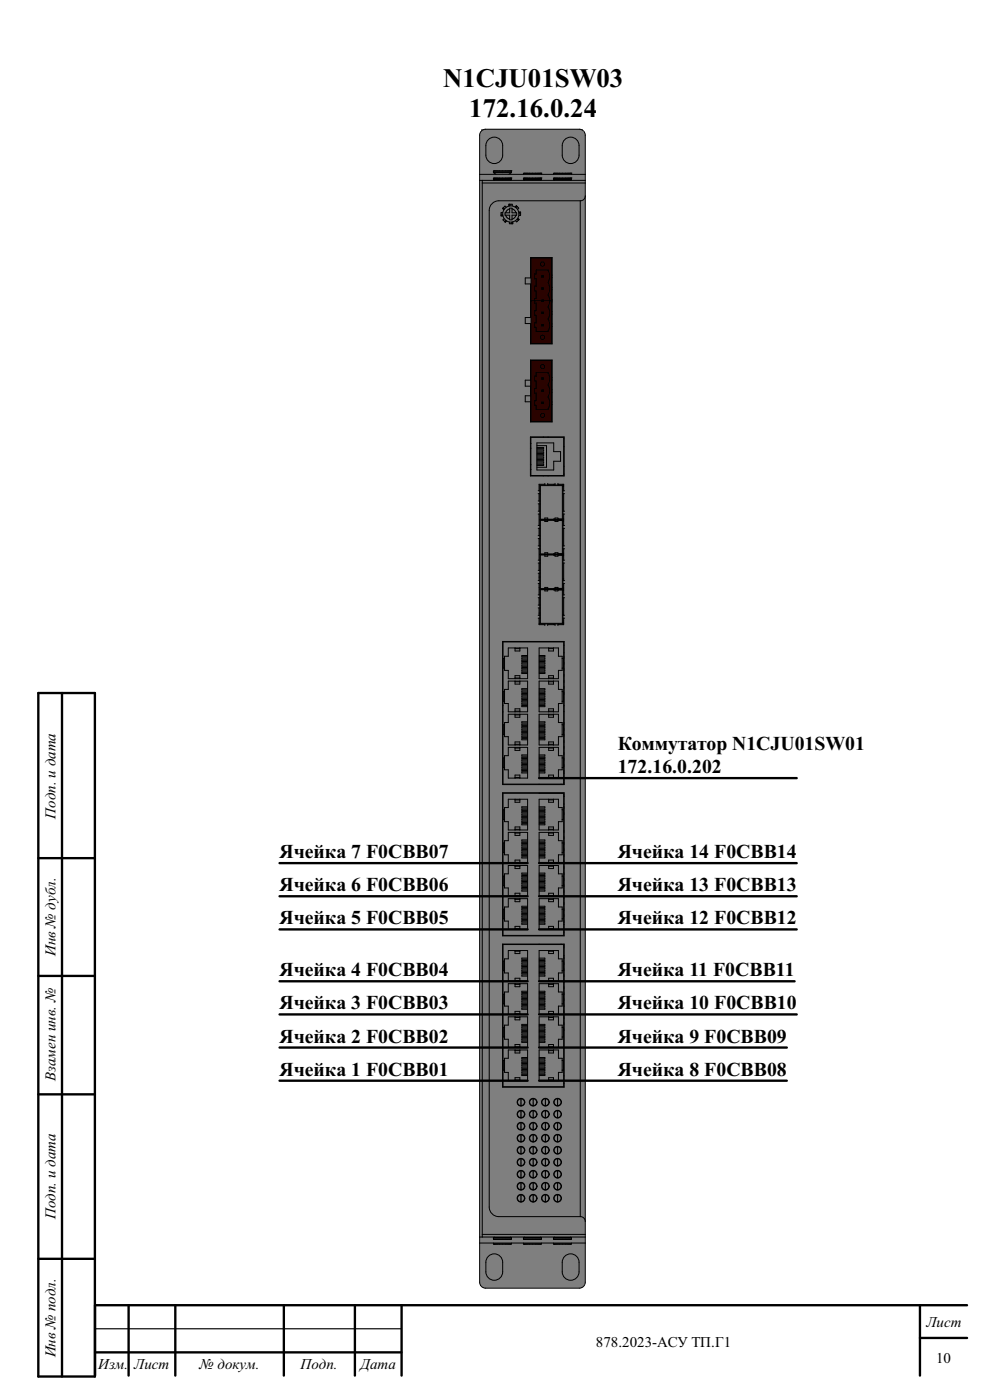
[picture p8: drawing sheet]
<svg xmlns="http://www.w3.org/2000/svg" width="210mm" height="297mm" viewBox="0 0 210 297" stroke-linecap="round" stroke-linejoin="round" font-family="sans-serif">
<g fill="none" stroke="#000" stroke-width=".5">
<path d="M8.1 147h12v145h-12zM13.2 147v145M8.1 182.1h12M8.1 207h12M8.1 232.2h12M8.1 267h12M20.2 276.9h184.9M27.3 276.9v14.9M37.2 276.9v14.9M60.2 276.9v14.9M75.3 276.9v14.9M85.2 276.9v14.9"/>
<path d="M195.1 276.9v14.9M20.2 286.9h65M195.1 283.8h10"/>
</g>
<path d="M20.2 281.9h65" fill="none" stroke="#000" stroke-width=".25"/>
<g fill="#7f7f7f">
<path d="M101.8 28h22.2v244.3h-22.2z" fill-rule="evenodd"/>
<path d="M102.2 27.5h21.5v.5h-21.5z" fill-rule="evenodd"/>
<path d="M101.9 272.1h22v.6h-22z" fill-rule="evenodd"/>
</g>
<path d="M102.2 272.8h21.4" fill="none" stroke="#7f7f7f" stroke-width=".42"/>
<path d="M102.4 272.6h21v.6h-21z" fill-rule="evenodd" fill="#7f7f7f"/>
<g fill="#2a0300">
<path d="M112.5 76.4h4.6v13.1h-4.6z" fill-rule="evenodd"/>
<path d="M112.6 54.7h4.4v18.2h-4.4z" fill-rule="evenodd"/>
</g>
<g fill="none" stroke="#000" stroke-width=".21">
<path d="M101.7 37h22.5M101.7 38.3h22.5M102 27.9l.6-.4 .4-.1h19.9a1.27 1.27 0 0 1 1.3 1.3v243.3a1.27 1.27 0 0 1-1.3 1.3h-19.9a1.27 1.27 0 0 1-1.3-1.3v-243.3zM102.3 38.3v224.1M102.3 38.8h21.9M103.6 29.6a1.78 1.78 0 0 1 1.9-.4 1.78 1.78 0 0 1 1.1 1.7v2a1.78 1.78 0 0 1-1.8 1.8 1.78 1.78 0 0 1-1.7-1.8v-2.5zM104.7 36.6h.1M104.7 38.1v.1M104.7 36.3v.3M104.7 37.9v.2M104.7 37.9h3.8M104.7 38.1h3.8"/>
<path d="M104.7 36.3h3.8M104.7 36.6h3.8M104.7 36.6l.5 .4M104.7 38.2l.2 .1M104.7 38.2h3.7M104.7 36.6h3.7M108.4 36.2h.1M108.4 37.8h.1M108.4 36.2l-3.7 .1M108.4 36.2l.1 .1M108.4 37.8l-3.7 .1M108.4 37.8l.1 .1"/>
<path d="M108.4 36.6l-.5 .4M108.4 38.2l-.1 .1M108.5 36.6h-.1M108.5 38.1l-.1 .1M108.5 36.3v.3M108.5 37.9v.2M111 38.1l.1 .1M111 36.8v.2M111 37.9v.2M111 37.9h3.9M111 38.1h3.9M111 36.8h3.9"/>
<path d="M111.1 38.2l.1 .1M111.1 38.2h3.7M114.8 37.8h.1M114.8 36.7h.1M114.8 37.8l-3.8 .1M114.8 37.8l.1 .1M114.8 36.7l-3.8 .1M114.8 36.7l.1 .1M114.8 38.2l-.1 .1M114.9 38.1l-.1 .1M114.9 36.8v.2M114.9 37.9v.2"/>
<path d="M117.4 38.1v.1M117.4 36.8v.2M117.4 37.9v.2M117.4 37.9h3.8M117.4 38.1h3.8M117.4 36.8h3.8M117.4 38.2l.2 .1M117.4 38.2h3.8M119.8 29.6a1.78 1.78 0 0 1 1.9-.4 1.78 1.78 0 0 1 1.1 1.7v2a1.78 1.78 0 0 1-1.8 1.8 1.78 1.78 0 0 1-1.7-1.8v-2.5zM121.1 37.8h.1M121.1 36.7h.1M121.1 37.8l-3.7 .1"/>
<path d="M121.1 37.8l.1 .1M121.1 36.7l-3.7 .1M121.1 36.7l.1 .1M121.2 38.2l-.2 .1M121.2 38.1v.1M121.2 36.8v.2M121.2 37.9v.2M106.3 45.7h.4M106.3 45.6h.3M106.7 45.1h-.4v.7h.4M106.7 44.2l.2 .2M106.8 44.1l.2 .2"/>
<path d="M106.9 46.4l-.2 .2 .5 .6 .3-.3M107.1 45.1h1v-.9h.5v.9h1v.6h-1v.9h-.5v-.9h-1zM107.3 45.7a1.12 1.12 0 0 0 .8 .8M107.3 46.7l-.3 .3M107.4 44l-.3-.3-.5 .5 .3 .3M107.4 46.8l-.3 .3M108 43.3v.4M108.1 44.3a1.12 1.12 0 0 0-.8 .8M108.2 43.3v.4M108.5 47.1v.4M108.6 44.3a1.12 1.12 0 0 1 .9 .8M108.7 43.7v-.4h-.8v.4"/>
<path d="M108.7 47.1v.4M108.8 47.1v.4h-.7v-.4M109.2 43.9l.3-.3 .5 .6-.2 .2M109.5 45.7a1.12 1.12 0 0 1-.9 .8M109.6 43.7l-.3 .3M109.7 43.8l-.3 .2M109.7 46.5l.3 .2M109.8 46.4l.3 .2M109.8 46.3l.3 .3-.5 .5-.2-.3M110 45h.4v.7h-.3M110.1 45.1h.3M110.1 45.2h.3"/>
<path d="M112.5 54.6h4.6v18.4h-4.6v-4.4h-1.1v-1.2h1.1v-7.2h-1.1v-1.2h1.1zM112.6 54.7h4.4v18.2h-4.4zM113.7 57.3h2.6a2.97 2.97 0 0 1 0 2.7 2.65 2.65 0 0 1 0 2.6 2.65 2.65 0 0 1 0 2.6 2.65 2.65 0 0 1 0 2.6 2.56 2.56 0 0 1 0 2.5h-2.6v-.8h-.3v-1.1l.3 .1v-1.6h-.3v-1h.3v-1.6h-.3v-1h.3v-1.6h-.3v-1h.3v-1.6l-.3 .1v-1.1h.3zM114.9 58.5v.3M114.9 58.8h.3M114.9 58.5l.1 .1M114.9 58.5h.3M115 58.6v.1M115 58.7l-.1 .1M115 58.7h.1M115 58.6h.1M115.1 58.6v.1"/>
<path d="M115.1 58.7l.1 .1M115.2 58.5v.3M115.2 58.5l-.1 .1M117 58.9h.1M117 58.4h.1M123.1 42.6v215.5M124.2 41.6a1.02 1.02 0 0 1-1.1 1h-17.3a2.04 2.04 0 0 0-2 2v211.5a2.04 2.04 0 0 0 2 2h17.3a1.02 1.02 0 0 1 1.1 1M112.5 76.4h4.6v13.1h-4.6v-4.3h-1.1v-1.2h1.1v-2.1h-1.1v-1.2h1.1zM112.6 76.5h4.4v12.9h-4.4zM112.6 63.8h4.5M113.7 79.1h2.6a2.76 2.76 0 0 1 0 2.6 2.65 2.65 0 0 1 0 2.6 2.56 2.56 0 0 1 0 2.5h-2.6v-.8h-.3v-1.1l.3 .1v-1.6h-.3v-1h.3v-1.6h-.3v-1h.3zM114.9 61.1v.3"/>
<path d="M114.9 63.6v.4M114.9 66.2v.3M114.9 68.8v.3M114.9 63.6l.1 .1M114.9 63.6h.3M114.9 61.4h.3M114.9 61.1l.1 .1M114.9 61.1h.3M114.9 64h.3M114.9 66.2l.1 .1M114.9 66.2h.3M114.9 66.5h.3"/>
<path d="M114.9 68.8l.1 .1M114.9 68.8h.3M114.9 69.1h.3M115 61.2v.1M115 63.7v.2M115 66.3v.1M115 68.9v.1M115 63.7h.1M115 63.9l-.1 .1M115 61.3l-.1 .1M115 61.3h.1M115 61.2h.1"/>
<path d="M115 63.9h.1M115 66.4l-.1 .1M115 66.3h.1M115 66.4h.1M115 69l-.1 .1M115 68.9h.1M115 69h.1M115.1 61.2v.1M115.1 63.7v.2M115.1 66.3v.1M115.1 68.9v.1M115.1 63.9l.1 .1"/>
<path d="M115.1 61.3l.1 .1M115.1 66.4l.1 .1M115.1 69l.1 .1M115.2 61.1v.3M115.2 63.6v.4M115.2 66.2v.3M115.2 68.8v.3M115.2 63.6l-.1 .1M115.2 61.1l-.1 .1M115.2 66.2l-.1 .1M115.2 68.8l-.1 .1M117 61.5h.1"/>
<path d="M117 61h.1M117 63.5h.1M117 66.1h.1M117 66.6h.1M117 68.7h.1M117 69.2h.1M117 64.1h.1M112.5 95.1h.1M112.5 94.1h.1M112.5 98.6h.1M112.5 99.6h.1M112.5 92.7h7.2v8.3h-7.2z"/>
<path d="M112.6 92.8h7v8.1h-7zM113.9 94h3.6v1.8h1.4v2.1h-1.4v1.8h-3.6zM113.9 94.9h1.4v.3h-1.4M113.9 95.4h1.4v.3h-1.4M113.9 95.9h1.4v.3h-1.4M113.9 96.5h1.4v.2h-1.4M113.9 97h1.4v.2h-1.4M113.9 97.5h1.4v.2h-1.4M113.9 98h1.4v.2h-1.4M113.9 98.5h1.4v.2h-1.4M113.9 94.5h2v4.6h-2M114.9 80.2v.3"/>
<path d="M114.9 82.7v.3M114.9 85.3v.3M114.9 85.3l.1 .1M114.9 82.7l.1 .1M114.9 80.2l.1 .1M114.9 80.2h.3M114.9 85.3h.3M114.9 85.6h.3M114.9 80.5h.3M114.9 82.7h.3M114.9 83h.3M115 85.5l-.1 .1"/>
<path d="M115 80.3v.1M115 82.8v.1M115 85.4v.1M115 82.9l-.1 .1M115 80.4l-.1 .1M115 80.3h.1M115 85.4h.1M115 85.5h.1M115 80.4h.1M115 82.8h.1M115 82.9h.1M115.1 85.5l.1 .1"/>
<path d="M115.1 82.9l.1 .1M115.1 80.4l.1 .1M115.1 80.3v.1M115.1 82.8v.1M115.1 85.4v.1M115.2 80.2v.3M115.2 82.7v.3M115.2 85.3v.3M115.2 92.7v.1M115.2 85.3l-.1 .1M115.2 82.7l-.1 .1M115.2 80.2l-.1 .1"/>
<path d="M116.3 92.7v.1M117 82.7h.1M117 83.2h.1M117 80.1h.1M117 80.6h.1M117 85.3h.1M117 85.8h.1M119.6 98.9h.1M119.6 94.7h.1M119.6 93.1h.1M114.2 109.1h.3M114.2 108.4h.3"/>
<path d="M114.2 104.7h.3M114.2 104.1h.3M114.2 106.3h.3M114.2 106.9h.3M114.2 116.4h.3M114.2 115.8h.3M114.2 113.6h.3M114.2 114.3h.3M114.2 112.1h.3M114.2 111.5h.3M114.2 119.4h.3M114.2 118.8h.3"/>
<path d="M114.3 104.7v1.6M114.3 106.9v1.5M114.3 109.1v2.4M114.3 112.1v1.5M114.3 114.3v1.5M114.3 116.4v2.4M114.3 119.4v1.6M114.5 110.3h5.1M114.5 110.3h4.9M114.5 117.6h5.1M114.6 103h4.7v7.2h-4.7zM114.6 110.4h4.7v7.1h-4.7z"/>
<path d="M114.6 117.7h4.7v7.2h-4.7zM115.2 100.9v.1M115.6 110.4v.2h.6v-.2M115.6 110.2v-.3h.6v.3M115.6 117.7v.3h.6v-.3M115.6 117.5v-.2h.6v.2M115.6 102.7h-1.3v1.4M115.6 102.5v.4M116.2 102.5v.4M116.2 102.7h1.5M116.3 100.9v.1M117.5 102.7v.2"/>
<path d="M117.5 110.4h.2M117.5 117.7l.2 .1M117.7 110.4v.2h.6v-.2M117.7 110.2v-.3h.6v.3M117.7 117.7v.3h.6v-.3M117.7 117.5v-.2h.6v.2M117.7 110.1l-.2 .1M117.7 117.5h-.2M117.7 102.5v.4M118.3 102.7h1.3v1.4M118.3 102.5v.4M118.3 110.4h1"/>
<path d="M118.3 110.1h1M118.3 117.8h1M118.3 117.5h1M118.5 102.7v.2M118.5 110.1v.1M118.5 110.4h.1M118.5 117.5h.1M118.5 117.7v.1M119.4 110h.2M119.4 110.5h.2M119.4 103.2h.2M119.4 117.3h.2"/>
<path d="M119.4 117.8h.2M119.4 110.6h.2M119.4 117.9h.2M119.4 102.7v29.8M119.4 103h.2M119.4 110.2h.2M119.4 109.1h.4M119.4 108.4h.4M119.4 104.7h.4M119.4 104.1h.4M119.4 117.5h.2M119.4 116.4h.4"/>
<path d="M119.4 115.8h.4M119.4 112.1h.4M119.4 111.5h.4M119.4 119.4h.4M119.4 118.8h.4M119.6 100.6h.1M119.6 104.7v3.7M119.6 109.1v2.4M119.6 112.1v3.7M119.6 116.4v2.4M119.6 119.4v3.8M119.6 102.9h-5.1v29.5h5.1"/>
<path d="M106.6 136.1h13.1v30.3h-13.1zM107 139.7h-.2v2h.2M107.8 137.5h4.1v6.5h-4.1v-1.8h-.8v-3h.8zM109.3 137.5v.6h1v-.6M109.3 137.6h1M111.9 139.1h-1.2v.2h1.2M111.9 139.6h-1.2v.2h1.2M114.2 131.1h.3M114.2 130.5h.3M114.2 128.4h.3M114.2 129h.3M114.2 126.8h.3"/>
<path d="M114.2 126.2h.3M114.2 123.8h.3M114.2 123.2h.3M114.2 121.6h.3M114.2 121h.3M114.3 124.7h.2M114.3 121.6v1.6M114.3 123.8v2.4M114.3 126.8v1.6M114.3 129v1.5M114.3 131.1v1.4h1.3M114.3 122.4h.2"/>
<path d="M114.3 132.3h.2M114.3 130.1h.2M114.4 137.5h4.1v1.7h.8v3h-.8v1.8h-4.1zM114.4 139.1h1.2v.2h-1.2M114.4 139.6h1.2v.2h-1.2M114.5 125h5.1M114.6 125.1h4.7v7.1h-4.7zM115.6 124.9v-.3h.6v.3M115.6 125.1v.3h.6v-.3M115.6 132.4v.3M116.2 132.4v.3M116.2 132.5h1.5"/>
<path d="M116.4 137.5v.6h1v-.6M116.4 137.6h1M117.5 125.1l.2 .1M117.5 132.4v.1M117.7 124.9v-.3h.6v.3M117.7 125.1v.3h.6v-.3M117.7 124.8l-.2 .1M117.7 132.4v.3M118.3 132.4v.3M118.3 124.8h1M118.3 125.2h1M118.5 124.8v.1"/>
<path d="M118.5 125.1v.1M118.5 132.4v.1M119.3 139.7h.2v2h-.2M119.4 124.1h.2M119.4 124.3h.2M119.4 122.8h.2M119.4 123h.2M119.4 130.4h.2M119.4 131.7h.2M119.4 132h.2M119.4 125.3h.2M119.4 124.7h.2"/>
<path d="M119.4 125.2h.2M119.4 132.2h.2M119.4 131.1h.4M119.4 130.5h.4M119.4 126.8h.4M119.4 126.2h.4M119.4 124.9h.2M119.4 123.8h.4M119.4 123.2h.4M119.6 139.3h.1M119.6 139.6h.1M119.6 136.9h.1"/>
<path d="M119.6 138.5h.1M119.6 123.8v2.4M119.6 126.8v3.7M119.6 131.1v1.4h-1.3M106.6 149.6h.1M106.6 149.6l.1 .1M106.7 151l-.1 .1M107 146.7h-.2v2.1h.2M107 153.8h-.2v2h.2M107.8 144.5h4.1v6.5h-4.1v-1.8h-.8v-2.9h.8zM107.8 151.5h4.1v6.5h-4.1v-1.7h-.8v-3h.8zM107.8 158.5h4.1v6.6h-4.1v-1.8h-.8v-3h.8z"/>
<path d="M109.3 144v-.7h1v.7M109.3 144.5v.6h1v-.6M109.3 151v-.6h1v.6M109.3 151.5v.7h1v-.7M109.3 158v-.6h1v.6M109.3 158.5v.7h1v-.7M109.3 143.8h1M109.3 151.7h1M109.3 144.6h1M109.3 158.7h1M109.3 150.9h1M109.3 157.9h1"/>
<path d="M111.9 140.6h-1.2v.2h1.2M111.9 153.1h-1.2v.3h1.2M111.9 154.7h-1.2v.2h1.2M111.9 155.7h-1.2v.2h1.2M111.9 140.1h-1.2v.2h1.2M111.9 141.1h-1.2v.3h1.2M111.9 141.6h-1.2v.3h1.2M111.9 142.1h-1.2v.3h1.2M111.9 142.6h-1.2v.3h1.2M111.9 146.1h-1.2v.2h1.2M111.9 146.6h-1.2v.3h1.2M111.9 147.1h-1.2v.3h1.2"/>
<path d="M111.9 147.6h-1.2v.3h1.2M111.9 148.1h-1.2v.3h1.2M111.9 148.6h-1.2v.3h1.2M111.9 149.2h-1.2v.2h1.2M111.9 149.7h-1.2v.2h1.2M111.9 153.6h-1.2v.3h1.2M111.9 154.1h-1.2v.3h1.2M111.9 155.2h-1.2v.2h1.2M111.9 156.2h-1.2v.2h1.2M111.9 156.7h-1.2v.2h1.2M114.4 140.6h1.2v.2h-1.2M114.4 153.1h1.2v.3h-1.2"/>
<path d="M114.4 154.7h1.2v.2h-1.2M114.4 155.7h1.2v.2h-1.2M114.4 144.5h4.1v1.8h.8v2.9h-.8v1.8h-4.1zM114.4 151.5h4.1v1.8h.8v3h-.8v1.7h-4.1zM114.4 158.5h4.1v1.8h.8v3h-.8v1.8h-4.1zM114.4 140.1h1.2v.2h-1.2M114.4 141.1h1.2v.3h-1.2M114.4 141.6h1.2v.3h-1.2M114.4 142.1h1.2v.3h-1.2M114.4 142.6h1.2v.3h-1.2M114.4 146.1h1.2v.2h-1.2M114.4 146.6h1.2v.3h-1.2"/>
<path d="M114.4 147.1h1.2v.3h-1.2M114.4 147.6h1.2v.3h-1.2M114.4 148.1h1.2v.3h-1.2M114.4 148.6h1.2v.3h-1.2M114.4 149.2h1.2v.2h-1.2M114.4 149.7h1.2v.2h-1.2M114.4 153.6h1.2v.3h-1.2M114.4 154.1h1.2v.3h-1.2M114.4 155.2h1.2v.2h-1.2M114.4 156.2h1.2v.2h-1.2M114.4 156.7h1.2v.2h-1.2M116.4 144v-.7h1v.7"/>
<path d="M116.4 144.5v.6h1v-.6M116.4 151v-.6h1v.6M116.4 151.5v.7h1v-.7M116.4 158v-.6h1v.6M116.4 158.5v.7h1v-.7M116.4 143.8h1M116.4 151.7h1M116.4 144.6h1M116.4 158.7h1M116.4 150.9h1M116.4 157.9h1M119.3 146.7h.2v2.1h-.2"/>
<path d="M119.3 153.8h.2v2h-.2M119.6 141.9h.1M119.6 142.2h.1M119.6 140.6h.1M119.6 140.9h.1M119.6 153.3h.1M119.6 153.6h.1M119.6 154.6h.1M119.6 154.9h.1M119.6 143.1h.1M119.6 143.4h.1M119.6 144.4h.1"/>
<path d="M119.6 144.7h.1M119.6 145.7h.1M119.6 146h.1M119.6 147h.1M119.6 147.2h.1M119.6 157.2h.1M119.6 157.4h.1M119.6 155.9h.1M119.6 156.1h.1M119.6 159.7h.1M119.6 160h.1M119.6 158.4h.1"/>
<path d="M119.6 158.7h.1M119.6 150.9l.1 .1M119.7 149.7l-.1 .1M106.6 168.2h13.1v30.3h-13.1zM106.7 168.3h12.9v30.1h-12.9zM107 178.8h-.2v2.1h.2M107 160.8h-.2v2h.2M107 171.8h-.2v2h.2M107.8 176.6h4.1v6.5h-4.1v-1.8h-.8v-3h.8zM107.8 169.6h4.1v6.5h-4.1v-1.8h-.8v-3h.8zM109.3 165.1v-.7h1v.7M109.3 169.6v.6h1v-.6"/>
<path d="M109.3 176.1v-.7h1v.7M109.3 176.6v.6h1v-.6M109.3 164.9h1M109.3 175.9h1M109.3 176.7h1M109.3 169.7h1M111.9 172.2h-1.2v.2h1.2M111.9 171.2h-1.2v.2h1.2M111.9 160.2h-1.2v.2h1.2M111.9 160.7h-1.2v.2h1.2M111.9 161.2h-1.2v.2h1.2M111.9 161.7h-1.2v.2h1.2"/>
<path d="M111.9 162.2h-1.2v.2h1.2M111.9 162.7h-1.2v.3h1.2M111.9 163.2h-1.2v.3h1.2M111.9 163.7h-1.2v.3h1.2M111.9 171.7h-1.2v.2h1.2M111.9 172.7h-1.2v.2h1.2M111.9 173.2h-1.2v.3h1.2M111.9 173.7h-1.2v.3h1.2M111.9 174.2h-1.2v.3h1.2M111.9 174.7h-1.2v.3h1.2M111.9 178.2h-1.2v.2h1.2M111.9 178.7h-1.2v.3h1.2"/>
<path d="M111.9 179.2h-1.2v.3h1.2M111.9 179.7h-1.2v.3h1.2M114.3 166.3v.1M114.3 168.3h.1M114.4 176.6h4.1v1.7h.8v3h-.8v1.8h-4.1zM114.4 172.2h1.2v.2h-1.2M114.4 171.2h1.2v.2h-1.2M114.4 169.6h4.1v1.7h.8v3h-.8v1.8h-4.1zM114.4 160.2h1.2v.2h-1.2M114.4 160.7h1.2v.2h-1.2M114.4 161.2h1.2v.2h-1.2M114.4 161.7h1.2v.2h-1.2"/>
<path d="M114.4 162.2h1.2v.2h-1.2M114.4 162.7h1.2v.3h-1.2M114.4 163.2h1.2v.3h-1.2M114.4 163.7h1.2v.3h-1.2M114.4 171.7h1.2v.2h-1.2M114.4 172.7h1.2v.2h-1.2M114.4 173.2h1.2v.3h-1.2M114.4 173.7h1.2v.3h-1.2M114.4 174.2h1.2v.3h-1.2M114.4 174.7h1.2v.3h-1.2M114.4 178.2h1.2v.2h-1.2M114.4 178.7h1.2v.3h-1.2"/>
<path d="M114.4 179.2h1.2v.3h-1.2M114.4 179.7h1.2v.3h-1.2M116.4 165.1v-.7h1v.7M116.4 169.6v.6h1v-.6M116.4 176.1v-.7h1v.7M116.4 176.6v.6h1v-.6M116.4 164.9h1M116.4 175.9h1M116.4 176.7h1M116.4 169.7h1M119 166.3v.1M119.3 160.8h.2v2h-.2"/>
<path d="M119.3 171.8h.2v2h-.2M119.3 168.3h.1M119.5 178.8v2.1h-.2M119.6 163.5h.1M119.6 163.8h.1M119.6 179.1h.1M119.6 176.3h.1M119.6 176.5h.1M119.6 177.6h.1M119.6 177.8h.1M119.6 172.5h.1M119.6 172.7h.1"/>
<path d="M119.6 171.2h.1M119.6 171.4h.1M119.6 162.3h.1M119.6 162.5h.1M119.6 161h.1M119.6 161.2h.1M119.6 166.1h.1M119.6 168.6h.1M119.6 168.9h.1M119.6 164h.1M119.6 165.7h.1M119.6 169h.1"/>
<path d="M119.6 170.6h.1M119.7 178.8h-.4M119.7 166.3h-13v-30.1h12.9v30.1M107 185.9h-.2v2h.2M107 192.9h-.2v2h.2M107.8 190.6h4.1v6.6h-4.1v-1.8h-.8v-3h.8zM107.8 183.6h4.1v6.5h-4.1v-1.7h-.8v-3h.8zM109.3 183.1v-.6h1v.6M109.3 183.6v.7h1v-.7M109.3 190.1v-.6h1v.6M109.3 190.6v.7h1v-.7M109.3 197.2v-.7h1v.7"/>
<path d="M109.3 190.8h1M109.3 183h1M109.3 183.8h1M109.3 197h1M109.3 190h1M111.9 180.2h-1.2v.3h1.2M111.9 180.7h-1.2v.3h1.2M111.9 181.2h-1.2v.3h1.2M111.9 181.8h-1.2v.2h1.2M111.9 185.2h-1.2v.3h1.2M111.9 185.7h-1.2v.3h1.2M111.9 186.2h-1.2v.3h1.2"/>
<path d="M111.9 186.7h-1.2v.3h1.2M111.9 187.3h-1.2v.2h1.2M111.9 187.8h-1.2v.2h1.2M111.9 188.3h-1.2v.2h1.2M111.9 188.8h-1.2v.2h1.2M111.9 192.3h-1.2v.2h1.2M111.9 192.8h-1.2v.2h1.2M111.9 193.3h-1.2v.2h1.2M111.9 193.8h-1.2v.2h1.2M111.9 194.3h-1.2v.2h1.2M111.9 194.8h-1.2v.3h1.2M111.9 195.3h-1.2v.3h1.2"/>
<path d="M111.9 195.8h-1.2v.3h1.2M114.4 190.6h4.1v1.8h.8v3h-.8v1.8h-4.1zM114.4 183.6h4.1v1.8h.8v3h-.8v1.7h-4.1zM114.4 180.2h1.2v.3h-1.2M114.4 180.7h1.2v.3h-1.2M114.4 181.2h1.2v.3h-1.2M114.4 181.8h1.2v.2h-1.2M114.4 185.2h1.2v.3h-1.2M114.4 185.7h1.2v.3h-1.2M114.4 186.2h1.2v.3h-1.2M114.4 186.7h1.2v.3h-1.2M114.4 187.3h1.2v.2h-1.2"/>
<path d="M114.4 187.8h1.2v.2h-1.2M114.4 188.3h1.2v.2h-1.2M114.4 188.8h1.2v.2h-1.2M114.4 192.3h1.2v.2h-1.2M114.4 192.8h1.2v.2h-1.2M114.4 193.3h1.2v.2h-1.2M114.4 193.8h1.2v.2h-1.2M114.4 194.3h1.2v.2h-1.2M114.4 194.8h1.2v.3h-1.2M114.4 195.3h1.2v.3h-1.2M114.4 195.8h1.2v.3h-1.2M116.4 183.1v-.6h1v.6"/>
<path d="M116.4 183.6v.7h1v-.7M116.4 190.1v-.6h1v.6M116.4 190.6v.7h1v-.7M116.4 197.2v-.7h1v.7M116.4 190.8h1M116.4 183h1M116.4 183.8h1M116.4 197h1M116.4 190h1M119.3 185.9h.2v2h-.2M119.3 192.9h.2v2h-.2M119.6 182.7h.1"/>
<path d="M119.6 182.9h.1M119.6 181.4h.1M119.6 181.6h.1M119.6 180.1h.1M119.6 180.4h.1M119.6 194.1h.1M119.6 194.4h.1M119.6 195.4h.1M119.6 195.6h.1M119.6 187.7h.1M119.6 188h.1M119.6 186.5h.1"/>
<path d="M119.6 186.7h.1M119.6 189h.1M119.6 189.3h.1M119.6 190.3h.1M119.6 190.6h.1M119.6 192.8h.1M119.6 193.1h.1M119.6 191.5h.1M119.6 191.8h.1M119.6 185.2h.1M119.6 185.5h.1M119.6 183.9h.1"/>
<path d="M119.6 184.2h.1M119.6 196.1h.1M119.6 197.8h.1M106.6 200.3h13.1v30.3h-13.1zM106.7 200.4h12.9v30.1h-12.9zM107 203.9h-.2v2h.2M107 210.9h-.2v2.1h.2M107 218h-.2v2h.2M107.8 201.7h4.1v6.5h-4.1v-1.8h-.8v-3h.8zM107.8 215.7h4.1v6.5h-4.1v-1.7h-.8v-3h.8zM107.8 208.7h4.1v6.5h-4.1v-1.8h-.8v-3h.8zM109.3 208h1"/>
<path d="M109.3 201.7v.6h1v-.6M109.3 208.2v-.7h1v.7M109.3 208.7v.6h1v-.6M109.3 215.2v-.6h1v.6M109.3 215.7v.7h1v-.7M109.3 215.9h1M109.3 208.8h1M109.3 215.1h1M109.3 201.8h1M111.9 205.8h-1.2v.3h1.2M111.9 204.3h-1.2v.2h1.2M111.9 206.8h-1.2v.3h1.2"/>
<path d="M111.9 203.3h-1.2v.2h1.2M111.9 218.3h-1.2v.3h1.2M111.9 210.3h-1.2v.2h1.2M111.9 203.8h-1.2v.2h1.2M111.9 204.8h-1.2v.2h1.2M111.9 205.3h-1.2v.2h1.2M111.9 206.3h-1.2v.3h1.2M111.9 210.8h-1.2v.3h1.2M111.9 211.3h-1.2v.3h1.2M111.9 211.8h-1.2v.3h1.2M111.9 212.3h-1.2v.3h1.2M111.9 212.8h-1.2v.3h1.2"/>
<path d="M111.9 213.3h-1.2v.3h1.2M111.9 213.9h-1.2v.2h1.2M111.9 217.3h-1.2v.3h1.2M111.9 217.8h-1.2v.3h1.2M111.9 218.8h-1.2v.3h1.2M111.9 219.4h-1.2v.2h1.2M111.9 219.9h-1.2v.2h1.2M114.3 200.3v.1M114.4 205.8h1.2v.3h-1.2M114.4 204.3h1.2v.2h-1.2M114.4 206.8h1.2v.3h-1.2M114.4 203.3h1.2v.2h-1.2"/>
<path d="M114.4 218.3h1.2v.3h-1.2M114.4 201.7h4.1v1.7h.8v3h-.8v1.8h-4.1zM114.4 208.7h4.1v1.7h.8v3h-.8v1.8h-4.1zM114.4 215.7h4.1v1.8h.8v3h-.8v1.7h-4.1zM114.4 203.8h1.2v.2h-1.2M114.4 204.8h1.2v.2h-1.2M114.4 205.3h1.2v.2h-1.2M114.4 206.3h1.2v.3h-1.2M114.4 210.3h1.2v.2h-1.2M114.4 210.8h1.2v.3h-1.2M114.4 211.3h1.2v.3h-1.2M114.4 211.8h1.2v.3h-1.2"/>
<path d="M114.4 212.3h1.2v.3h-1.2M114.4 212.8h1.2v.3h-1.2M114.4 213.3h1.2v.3h-1.2M114.4 213.9h1.2v.2h-1.2M114.4 217.3h1.2v.3h-1.2M114.4 217.8h1.2v.3h-1.2M114.4 218.8h1.2v.3h-1.2M114.4 219.4h1.2v.2h-1.2M114.4 219.9h1.2v.2h-1.2M116.4 201.7v.6h1v-.6M116.4 208.2v-.7h1v.7M116.4 208.7v.6h1v-.6"/>
<path d="M116.4 215.2v-.6h1v.6M116.4 215.7v.7h1v-.7M116.4 208h1M116.4 215.9h1M116.4 208.8h1M116.4 215.1h1M116.4 201.8h1M119 200.3v.1M119.3 203.9h.2v2h-.2M119.3 210.9h.2v2.1h-.2M119.3 218h.2v2h-.2M119.6 200.5h.1"/>
<path d="M119.6 200.7h.1M119.6 205.6h.1M119.6 205.8h.1M119.6 204.3h.1M119.6 204.5h.1M119.6 210.7h.1M119.6 210.9h.1M119.6 209.4h.1M119.6 209.6h.1M119.6 214.5h.1M119.6 214.7h.1M119.6 215.8h.1"/>
<path d="M119.6 216h.1M119.6 208.1h.1M119.6 208.4h.1M119.6 206.8h.1M119.6 207.1h.1M119.6 203h.1M119.6 203.3h.1M119.6 213.2h.1M119.6 213.5h.1M119.6 211.9h.1M119.6 212.2h.1M119.6 218.3h.1"/>
<path d="M119.6 218.6h.1M119.6 217h.1M119.6 217.3h.1M119.6 201.1h.1M119.6 202.7h.1M107 225h-.2v2h.2M107.8 222.7h4.1v6.6h-4.1v-1.8h-.8v-3h.8zM109.3 222.2v-.6h1v.6M109.3 222.7v.7h1v-.7M109.3 229.3v-.7h1v.7M109.3 222.1h1M109.3 222.9h1"/>
<path d="M109.3 229.1h1M110.5 233.1a.74 .74 0 0 1 .7 .7 .74 .74 0 0 1-.7 .8M110.5 233.1a.74 .74 0 0 0-.7 .7 .74 .74 0 0 0 .7 .8M110.5 238.2a.74 .74 0 0 1 .7 .7 .74 .74 0 0 1-.7 .8M110.5 238.2a.74 .74 0 0 0-.7 .7 .74 .74 0 0 0 .7 .8M110.5 235.6a.74 .74 0 0 0-.7 .8 .74 .74 0 0 0 .7 .7M110.5 235.6a.74 .74 0 0 1 .7 .8 .74 .74 0 0 1-.7 .7M110.5 233.1v1.5M110.5 235.6v1.5M110.5 238.2v1.5M111.9 220.4h-1.2v.2h1.2M111.9 220.9h-1.2v.2h1.2"/>
<path d="M111.9 224.3h-1.2v.3h1.2M111.9 224.9h-1.2v.2h1.2M111.9 225.4h-1.2v.2h1.2M111.9 225.9h-1.2v.2h1.2M111.9 226.4h-1.2v.2h1.2M111.9 226.9h-1.2v.2h1.2M111.9 227.4h-1.2v.3h1.2M111.9 227.9h-1.2v.3h1.2M113.1 233.1a.74 .74 0 0 1 .7 .7 .74 .74 0 0 1-.7 .8M113.1 233.1a.74 .74 0 0 0-.7 .7 .74 .74 0 0 0 .7 .8M113.1 238.2a.74 .74 0 0 0-.7 .7 .74 .74 0 0 0 .7 .8M113.1 238.2a.74 .74 0 0 1 .7 .7 .74 .74 0 0 1-.7 .8"/>
<path d="M113.1 235.6a.74 .74 0 0 0-.7 .8 .74 .74 0 0 0 .7 .7M113.1 235.6a.74 .74 0 0 1 .7 .8 .74 .74 0 0 1-.7 .7M113.1 233.1v1.5M113.1 235.6v1.5M113.1 238.2v1.5M114.4 222.7h4.1v1.8h.8v3h-.8v1.8h-4.1zM114.4 220.4h1.2v.2h-1.2M114.4 220.9h1.2v.2h-1.2M114.4 224.3h1.2v.3h-1.2M114.4 224.9h1.2v.2h-1.2M114.4 225.4h1.2v.2h-1.2M114.4 225.9h1.2v.2h-1.2"/>
<path d="M114.4 226.4h1.2v.2h-1.2M114.4 226.9h1.2v.2h-1.2M114.4 227.4h1.2v.3h-1.2M114.4 227.9h1.2v.3h-1.2M115.7 233.1a.74 .74 0 0 0-.8 .7 .74 .74 0 0 0 .8 .8M115.7 233.1a.74 .74 0 0 1 .7 .7 .74 .74 0 0 1-.7 .8M115.7 238.2a.74 .74 0 0 0-.8 .7 .74 .74 0 0 0 .8 .8M115.7 238.2a.74 .74 0 0 1 .7 .7 .74 .74 0 0 1-.7 .8M115.7 235.6a.74 .74 0 0 1 .7 .8 .74 .74 0 0 1-.7 .7M115.7 235.6a.74 .74 0 0 0-.8 .8 .74 .74 0 0 0 .8 .7M115.7 233.1v1.5M115.7 235.6v1.5"/>
<path d="M115.7 238.2v1.5M116.4 222.2v-.6h1v.6M116.4 222.7v.7h1v-.7M116.4 229.3v-.7h1v.7M116.4 222.1h1M116.4 222.9h1M116.4 229.1h1M118.3 233.1a.74 .74 0 0 1 .7 .7 .74 .74 0 0 1-.7 .8M118.3 233.1a.74 .74 0 0 0-.8 .7 .74 .74 0 0 0 .8 .8M118.3 238.2a.74 .74 0 0 0-.8 .7 .74 .74 0 0 0 .8 .8M118.3 238.2a.74 .74 0 0 1 .7 .7 .74 .74 0 0 1-.7 .8M118.3 235.6a.74 .74 0 0 1 .7 .8 .74 .74 0 0 1-.7 .7"/>
<path d="M118.3 235.6a.74 .74 0 0 0-.8 .8 .74 .74 0 0 0 .8 .7M118.3 233.1v1.5M118.3 235.6v1.5M118.3 238.2v1.5M119.3 225h.2v2h-.2M119.6 228.2h.1M119.6 229.8h.1M110.5 243.3a.74 .74 0 0 0-.7 .7 .74 .74 0 0 0 .7 .8M110.5 243.3a.74 .74 0 0 1 .7 .7 .74 .74 0 0 1-.7 .8M110.5 245.8a.74 .74 0 0 1 .7 .8 .74 .74 0 0 1-.7 .7M110.5 245.8a.74 .74 0 0 0-.7 .8 .74 .74 0 0 0 .7 .7M110.5 253.5a.74 .74 0 0 1 .7 .7 .74 .74 0 0 1-.7 .7"/>
<path d="M110.5 253.5a.74 .74 0 0 0-.7 .7 .74 .74 0 0 0 .7 .7M110.5 248.4a.74 .74 0 0 0-.7 .7 .74 .74 0 0 0 .7 .7M110.5 248.4a.74 .74 0 0 1 .7 .7 .74 .74 0 0 1-.7 .7M110.5 240.7a.74 .74 0 0 1 .7 .8 .74 .74 0 0 1-.7 .7M110.5 240.7a.74 .74 0 0 0-.7 .8 .74 .74 0 0 0 .7 .7M110.5 250.9a.74 .74 0 0 0-.7 .8 .74 .74 0 0 0 .7 .7M110.5 250.9a.74 .74 0 0 1 .7 .8 .74 .74 0 0 1-.7 .7M110.5 240.7v1.5M110.5 243.3v1.5M110.5 245.8v1.5M110.5 248.4v1.4M110.5 250.9v1.5"/>
<path d="M110.5 253.5v1.4M113.1 243.3a.74 .74 0 0 0-.7 .7 .74 .74 0 0 0 .7 .8M113.1 243.3a.74 .74 0 0 1 .7 .7 .74 .74 0 0 1-.7 .8M113.1 245.8a.74 .74 0 0 1 .7 .8 .74 .74 0 0 1-.7 .7M113.1 245.8a.74 .74 0 0 0-.7 .8 .74 .74 0 0 0 .7 .7M113.1 253.5a.74 .74 0 0 0-.7 .7 .74 .74 0 0 0 .7 .7M113.1 253.5a.74 .74 0 0 1 .7 .7 .74 .74 0 0 1-.7 .7M113.1 248.4a.74 .74 0 0 1 .7 .7 .74 .74 0 0 1-.7 .7M113.1 248.4a.74 .74 0 0 0-.7 .7 .74 .74 0 0 0 .7 .7M113.1 240.7a.74 .74 0 0 0-.7 .8 .74 .74 0 0 0 .7 .7M113.1 240.7a.74 .74 0 0 1 .7 .8 .74 .74 0 0 1-.7 .7M113.1 250.9a.74 .74 0 0 1 .7 .8 .74 .74 0 0 1-.7 .7"/>
<path d="M113.1 250.9a.74 .74 0 0 0-.7 .8 .74 .74 0 0 0 .7 .7M113.1 240.7v1.5M113.1 243.3v1.5M113.1 245.8v1.5M113.1 248.4v1.4M113.1 250.9v1.5M113.1 253.5v1.4M115.7 243.3a.74 .74 0 0 1 .7 .7 .74 .74 0 0 1-.7 .8M115.7 243.3a.74 .74 0 0 0-.8 .7 .74 .74 0 0 0 .8 .8M115.7 245.8a.74 .74 0 0 0-.8 .8 .74 .74 0 0 0 .8 .7M115.7 245.8a.74 .74 0 0 1 .7 .8 .74 .74 0 0 1-.7 .7M115.7 253.5a.74 .74 0 0 0-.8 .7 .74 .74 0 0 0 .8 .7"/>
<path d="M115.7 253.5a.74 .74 0 0 1 .7 .7 .74 .74 0 0 1-.7 .7M115.7 248.4a.74 .74 0 0 0-.8 .7 .74 .74 0 0 0 .8 .7M115.7 248.4a.74 .74 0 0 1 .7 .7 .74 .74 0 0 1-.7 .7M115.7 240.7a.74 .74 0 0 0-.8 .8 .74 .74 0 0 0 .8 .7M115.7 240.7a.74 .74 0 0 1 .7 .8 .74 .74 0 0 1-.7 .7M115.7 250.9a.74 .74 0 0 0-.8 .8 .74 .74 0 0 0 .8 .7M115.7 250.9a.74 .74 0 0 1 .7 .8 .74 .74 0 0 1-.7 .7M115.7 240.7v1.5M115.7 243.3v1.5M115.7 245.8v1.5M115.7 248.4v1.4M115.7 250.9v1.5"/>
<path d="M115.7 253.5v1.4M118.3 243.3a.74 .74 0 0 1 .7 .7 .74 .74 0 0 1-.7 .8M118.3 243.3a.74 .74 0 0 0-.8 .7 .74 .74 0 0 0 .8 .8M118.3 245.8a.74 .74 0 0 1 .7 .8 .74 .74 0 0 1-.7 .7M118.3 245.8a.74 .74 0 0 0-.8 .8 .74 .74 0 0 0 .8 .7M118.3 253.5a.74 .74 0 0 0-.8 .7 .74 .74 0 0 0 .8 .7M118.3 253.5a.74 .74 0 0 1 .7 .7 .74 .74 0 0 1-.7 .7M118.3 248.4a.74 .74 0 0 0-.8 .7 .74 .74 0 0 0 .8 .7M118.3 248.4a.74 .74 0 0 1 .7 .7 .74 .74 0 0 1-.7 .7M118.3 240.7a.74 .74 0 0 0-.8 .8 .74 .74 0 0 0 .8 .7M118.3 240.7a.74 .74 0 0 1 .7 .8 .74 .74 0 0 1-.7 .7M118.3 250.9a.74 .74 0 0 1 .7 .8 .74 .74 0 0 1-.7 .7"/>
<path d="M118.3 250.9a.74 .74 0 0 0-.8 .8 .74 .74 0 0 0 .8 .7M118.3 240.7v1.5M118.3 243.3v1.5M118.3 245.8v1.5M118.3 248.4v1.4M118.3 250.9v1.5M118.3 253.5v1.4M101.7 263.7h22.5M101.7 262.4h22.5M102.3 261.9h21.9M103.6 266.5a1.78 1.78 0 0 1 1.9-.4 1.78 1.78 0 0 1 1.1 1.7v2a1.78 1.78 0 0 1-1.8 1.8 1.78 1.78 0 0 1-1.7-1.8v-2.5zM104.7 263.9l.1 .1"/>
<path d="M104.7 262.8l.1 .1M104.7 262.6v.2M104.7 263.7v.2M104.7 262.8h3.8M104.7 262.6h3.8M104.7 263.9h3.8M104.7 262.5v.1M104.7 262.5h3.7M104.8 264h.1M104.8 262.9h.1M104.9 262.4l-.2 .1M108.3 262.4l.1 .1"/>
<path d="M108.4 262.5l.1 .1M108.5 263.9l-3.7 .1M108.5 262.8l-3.7 .1M108.5 262.6v.2M108.5 263.7v.2M111 262.8l.1 .1M111 263.9l.1 .1M111 262.6v.2M111 263.7v.2M111 262.8h3.9M111 262.6h3.9M111 263.9h3.9"/>
<path d="M111.1 262.5l-.1 .1M111.1 262.5h3.7M111.1 262.9h.1M111.1 264h.1M111.2 262.4l-.1 .1M114.7 262.4l.1 .1M114.8 262.5l.1 .1M114.9 262.8l-3.8 .1M114.9 263.9l-3.8 .1M114.9 262.6v.2M114.9 263.7v.2M117.4 263.9l.1 .1"/>
<path d="M117.4 262.8l.1 .1M117.4 262.6v.2M117.4 263.7v.2M117.4 262.8h3.8M117.4 262.6h3.8M117.4 263.9h3.8M117.4 262.5v.1M117.4 262.5h3.8M117.5 264h.1M117.5 262.9h.1M117.6 262.4l-.2 .1M119.8 266.5a1.78 1.78 0 0 1 1.9-.4 1.78 1.78 0 0 1 1.1 1.7v2a1.78 1.78 0 0 1-1.8 1.8 1.78 1.78 0 0 1-1.7-1.8v-2.5z"/>
<path d="M121 262.4l.2 .1M121.2 262.5v.1M121.2 263.9l-3.7 .1M121.2 262.8l-3.7 .1M121.2 262.6v.2M121.2 263.7v.2"/>
<circle cx="108.4" cy="45.4" r="1.73"/>
<circle cx="115.1" cy="56" r=".46"/>
<circle cx="115.1" cy="77.8" r=".46"/>
<circle cx="115.1" cy="71.6" r=".46"/>
<circle cx="115.1" cy="88.1" r=".46"/>
<circle cx="110.5" cy="238.9" r=".82"/>
<circle cx="110.5" cy="236.4" r=".82"/>
<circle cx="110.5" cy="233.8" r=".82"/>
<circle cx="113.1" cy="238.9" r=".82"/>
<circle cx="113.1" cy="236.4" r=".82"/>
<circle cx="113.1" cy="233.8" r=".82"/>
<circle cx="115.7" cy="238.9" r=".82"/>
<circle cx="115.7" cy="236.4" r=".82"/>
<circle cx="115.7" cy="233.8" r=".82"/>
<circle cx="118.3" cy="238.9" r=".82"/>
<circle cx="118.3" cy="236.4" r=".82"/>
<circle cx="118.3" cy="233.8" r=".82"/>
<circle cx="110.5" cy="246.6" r=".82"/>
<circle cx="110.5" cy="241.5" r=".82"/>
<circle cx="110.5" cy="249.1" r=".82"/>
<circle cx="110.5" cy="254.2" r=".82"/>
<circle cx="110.5" cy="251.7" r=".82"/>
<circle cx="110.5" cy="244" r=".82"/>
<circle cx="113.1" cy="246.6" r=".82"/>
<circle cx="113.1" cy="241.5" r=".82"/>
<circle cx="113.1" cy="249.1" r=".82"/>
<circle cx="113.1" cy="254.2" r=".82"/>
<circle cx="113.1" cy="251.7" r=".82"/>
<circle cx="113.1" cy="244" r=".82"/>
<circle cx="115.7" cy="246.6" r=".82"/>
<circle cx="115.7" cy="241.5" r=".82"/>
<circle cx="115.7" cy="249.1" r=".82"/>
<circle cx="115.7" cy="254.2" r=".82"/>
<circle cx="115.7" cy="251.7" r=".82"/>
<circle cx="115.7" cy="244" r=".82"/>
<circle cx="118.3" cy="246.6" r=".82"/>
<circle cx="118.3" cy="241.5" r=".82"/>
<circle cx="118.3" cy="249.1" r=".82"/>
<circle cx="118.3" cy="254.2" r=".82"/>
<circle cx="118.3" cy="251.7" r=".82"/>
<circle cx="118.3" cy="244" r=".82"/>
</g>
<g fill="none" stroke="#000" stroke-width=".5">
<path d="M114.4 165.1h54.6M59.3 197.2h52.6M59.3 190.1h52.6M59.3 183.1h52.6M114.4 197.2h54.6M114.4 190.1h54.6M114.4 183.1h54.6M59.3 215.2h52.6M59.3 208.2h52.6M114.4 215.2h54.6M114.4 208.2h54.2M59.3 229.3h52.6"/>
<path d="M59.3 222.2h52.6M114.4 229.3h52.5M114.4 222.2h52.5"/>
</g>
<path d="M107.3 19.8h11.6v6.4h-11.6z" fill-rule="evenodd" fill="#fff"/>
<path d="M108.2 19.8l-.9 1M110.1 19.8l-2.8 2.8M111.9 19.8l-4.6 4.6M113.7 19.8l-6.4 6.4M115.6 19.8l-6.5 6.4M117.4 19.8l-6.4 6.4M118.9 25.7l-.6 .5M118.9 23.8l-2.4 2.4M118.9 22l-4.2 4.2M118.9 20.2l-6.1 6" fill="none" stroke="#fff" stroke-width=".21"/>
<g font-size="5.7">
<text x="94" y="18.4">N1CJU01SW03</text>
<text x="99.5" y="24.9">172</text>
<text x="108.1" y="24.9">.16.0</text>
<text x="119.5" y="24.9">.24</text>
</g>
<g font-size="4.2">
<text x="131" y="159.2">Коммутатор N1CJU01SW01</text>
<text x="131" y="164">172.16.0.202</text>
<text x="59.3" y="182.1">Ячейка 7 F0CBB07</text>
<text x="131" y="182.1">Ячейка 14 F0CBB14</text>
<text x="59.3" y="189.1">Ячейка 6 F0CBB06</text>
<text x="131" y="189.1">Ячейка 13 F0CBB13</text>
<text x="59.3" y="196.1">Ячейка 5 F0CBB05</text>
<text x="131" y="196.1">Ячейка 12 F0CBB12</text>
<text x="59.3" y="207.1">Ячейка 4 F0CBB04</text>
<text x="131" y="207.1">Ячейка 11 F0CBB11</text>
<text x="59.3" y="214.2">Ячейка 3 F0CBB03</text>
<text x="131" y="214.2">Ячейка 10 F0CBB10</text>
<text x="59.3" y="221.2">Ячейка 2 F0CBB02</text>
<text x="131" y="221.2">Ячейка 9 F0CBB09</text>
<text x="59.3" y="228.2">Ячейка 1 F0CBB01</text>
<text x="131" y="228.2">Ячейка 8 F0CBB08</text>
</g>
<g font-size="3.2">
<text x="11.8" y="173.7" transform="rotate(-90 11.8 173.7)">Подп. и дата</text>
<text x="11.8" y="202.8" transform="rotate(-90 11.8 202.8)">Инв № дубл.</text>
<text x="11.8" y="229.3" transform="rotate(-90 11.8 229.3)">Взамен инв. №</text>
<text x="11.8" y="258.7" transform="rotate(-90 11.8 258.7)">Подп. и дата</text>
<text x="196.5" y="281.5">Лист</text>
<text x="11.8" y="287.9" transform="rotate(-90 11.8 287.9)">Инв № подл.</text>
<text x="126.4" y="285.7">878.2023-АСУ ТП.Г1</text>
<text x="20.8" y="290.4">Изм.</text>
<text x="28.5" y="290.4">Лист</text>
<text x="42.3" y="290.4">№ докум.</text>
<text x="63.8" y="290.4">Подп.</text>
<text x="76.5" y="290.4">Дата</text>
<text x="198.5" y="289.2">10</text>
</g>
<text font-size="1.4" fill="#fff" x="4.9" y="292.1">GSPublisherVersion 0.88.100.100</text>
</svg>
